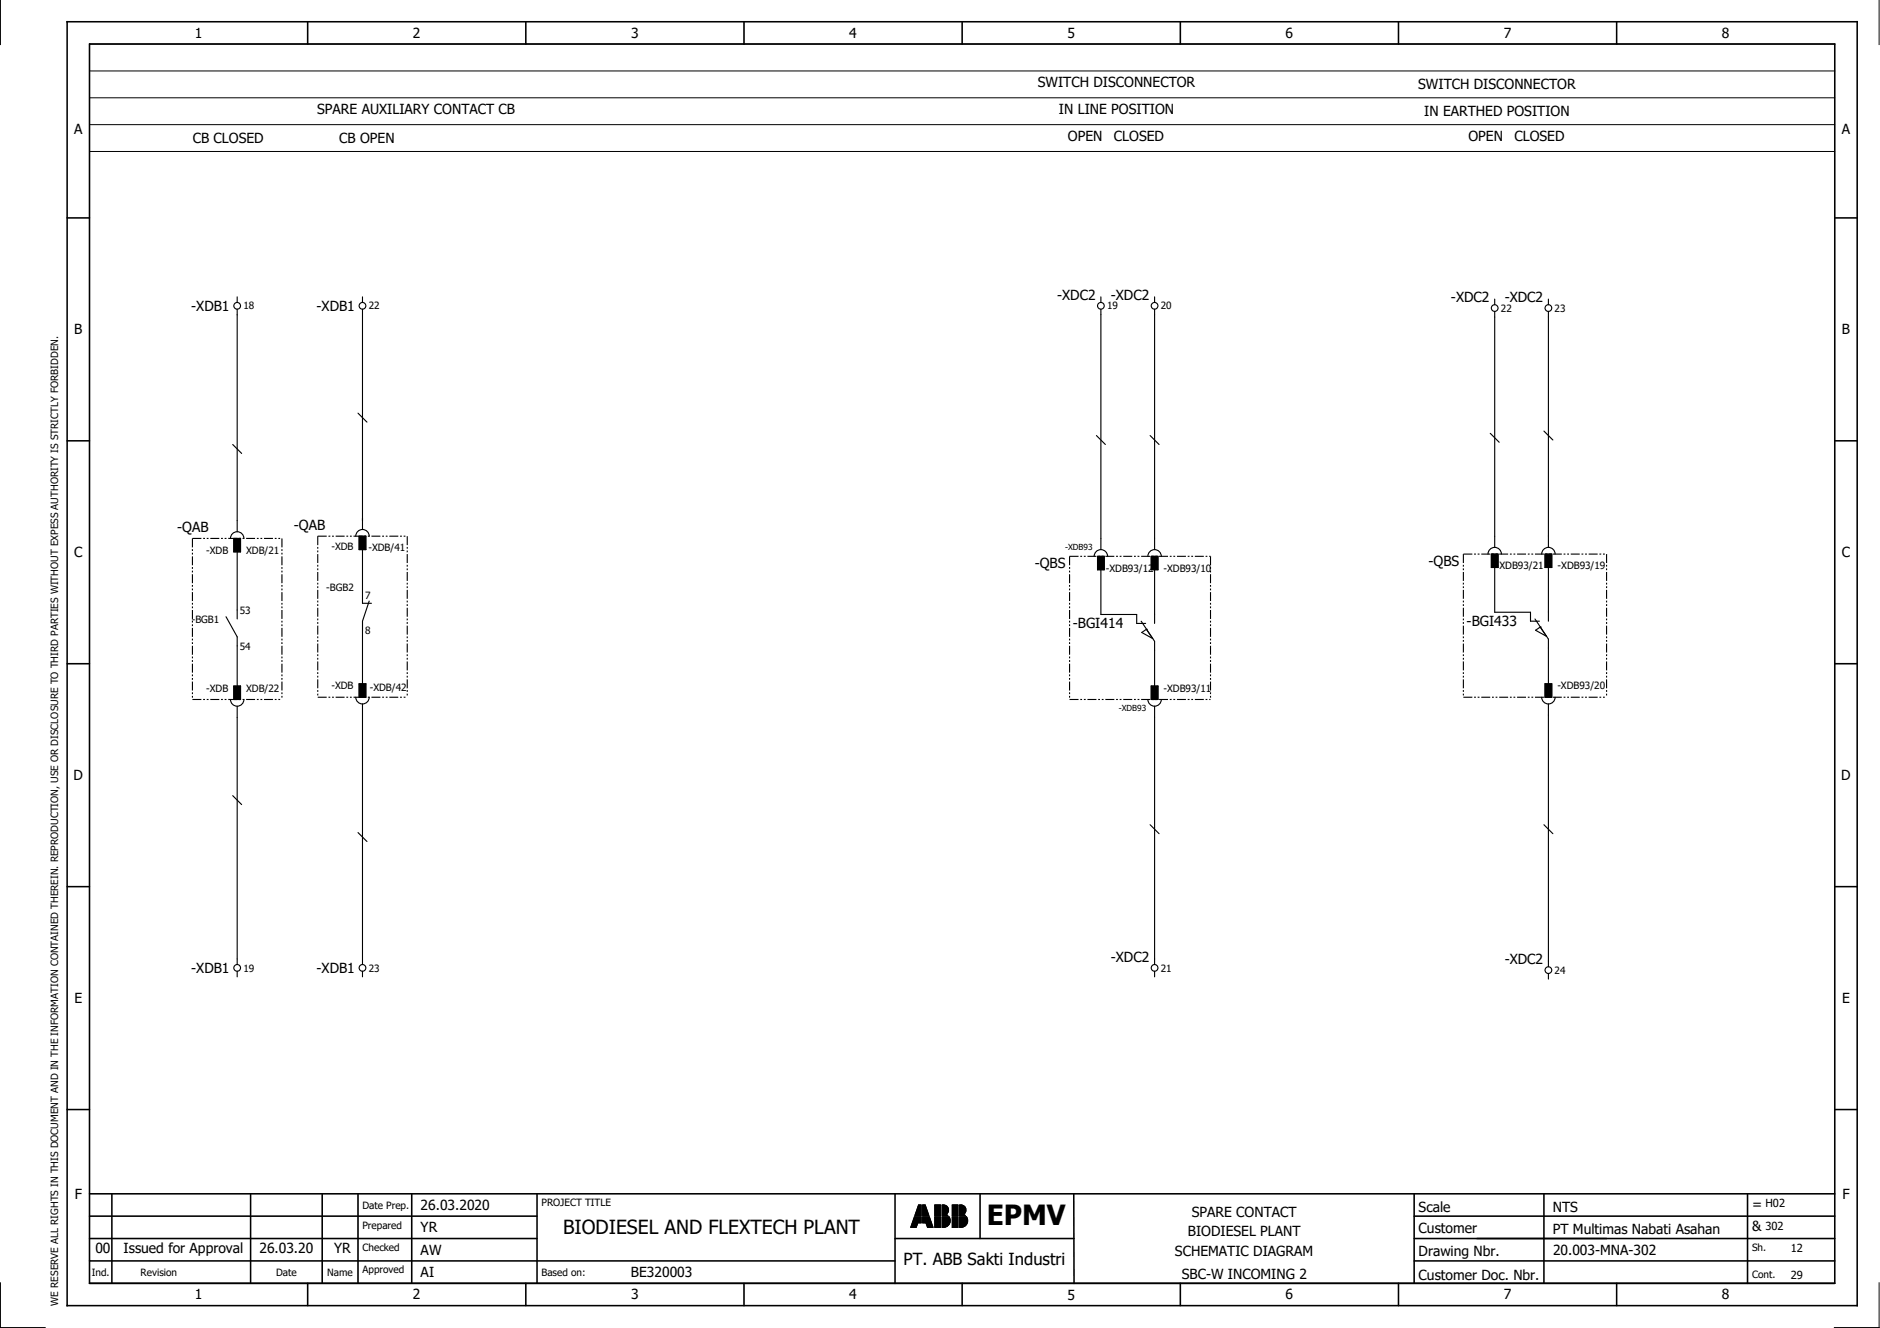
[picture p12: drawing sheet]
<svg xmlns="http://www.w3.org/2000/svg" width="297mm" height="210mm" viewBox="0 0 297 210" stroke-linecap="round" stroke-linejoin="round" font-family="sans-serif">
<g fill="none" stroke="#000" stroke-width=".25">
<path d="M10.6 3.4h282.8v203h-282.8zM14.1 7h275.8v195.8h-275.8zM48.6 3.4v3.6M83.1 3.4v3.6M117.6 3.4v3.6M152 3.4v3.6M186.5 3.4v3.6M221 3.4v3.6M255.4 3.4v3.6M10.6 34.4h3.5M289.9 34.4h3.5M10.6 69.7h3.5"/>
<path d="M289.9 69.7h3.5M10.6 104.9h3.5M289.9 104.9h3.5M10.6 140.1h3.5M289.9 140.1h3.5M10.6 175.4h3.5M289.9 175.4h3.5M14.1 195.8h70.7M14.1 188.7h275.8M14.1 192.2h70.7M14.1 199.3h127.3M17.7 188.7v14.1"/>
<path d="M39.6 188.7v14.1M50.9 188.7v14.1M56.6 188.7v14.1M65.1 188.7v14.1M84.8 188.7v14.1M141.4 195.8h28.3M141.4 188.7v14.2M154.8 188.7v7.1M169.7 188.7v14.2M223.4 195.8h66.5M223.4 188.7v14.1M223.4 192.2h66.5"/>
<path d="M223.4 199.3h66.5M243.9 188.7v14.1M276.1 188.7v14.2M14.1 202.9h275.8M48.6 202.8v3.6M83.1 202.8v3.6M117.6 202.8v3.6M152 202.8v3.6M186.5 202.8v3.6M221 202.8v3.6M255.4 202.8v3.6"/>
</g>
<g fill="none" stroke="#000" stroke-width=".16">
<path d="M.1 0v7M296.9 0v7M14.1 11.2h275.8M14.1 15.5h275.8M14.1 19.7h275.8M14.1 7h275.8M14.1 23.9h275.8M143.9 193.9v.1M144 193.7v.3M144 193.6v.4M144.1 193.4v.6M144.1 193.3v.7"/>
<path d="M144.2 193.1v.9M144.3 193v1M144.3 192.8v1.2M144.4 192.6v1.4M144.4 192.5v1.5M144.5 192.3h1.1v1h-.6l-.2 .7h-.9zM144.5 192.3v1.7M144.6 192v.1M144.6 192.3v1.7M144.6 191.8v.3M144.7 191.7v.4M144.7 192.3v1.7"/>
<path d="M144.8 191.5v.6M144.8 192.3v1.7M144.8 191.4v.7M144.8 192.3v1.6M144.9 191.2v.9M144.9 192.3v1.4M144.9 191.1v1M144.9 192.3v1.3M145 190.9v1.2M145 192.3v1.1M145 190.7v1.4M145 192.3v1"/>
<path d="M145.1 190.6v1.5M145.1 192.3v1M145.1 190.5h.5v1.6h-1.1zM145.1 190.5v1.6M145.2 190.5v1.6M145.2 192.3v1M145.3 190.5v1.6M145.3 192.3v1M145.4 190.5v1.6M145.4 192.3v1M145.5 190.5v1.6M145.5 192.3v1"/>
<path d="M145.8 190.5h.4l.6 1.6h-1zM145.8 192.3h1l.6 1.7h-.9l-.2-.7h-.5zM145.8 190.5v1.6M145.8 192.3v1M145.9 190.5v1.6M145.9 192.3v1M146 190.5v1.6M146 192.3v1M146.1 190.5v1.6M146.1 192.3v1M146.2 190.5v1.6M146.2 192.3v1"/>
<path d="M146.2 190.6v1.5M146.3 190.8v1.3M146.3 192.3v1M146.4 190.9v1.2M146.4 192.3v1.2M146.4 191.1v1M146.4 192.3v1.3M146.5 191.2v.9M146.5 192.3v1.5M146.5 191.4v.7M146.5 192.3v1.6M146.6 191.6v.5"/>
<path d="M146.6 192.3v1.7M146.6 191.7v.4M146.7 191.9v.2M146.7 192.3v1.7M146.7 192v.1M146.8 192.3v1.7M146.8 192.4v1.6M146.9 192.5v1.5M147 192.7v1.3M147 192.8v1.2M147.1 193v1M147.1 193.1v.9"/>
<path d="M147.2 193.3v.7M147.2 193.5v.5M147.3 193.6v.4M147.3 193.8v.2M147.4 193.9v.1M147.7 190.5h.9v1.6h-.9zM147.7 192.3h.9v1.7h-.9zM147.7 190.5v1.6M147.7 192.3v1.7M147.8 190.5v1.6M147.8 192.3v1.7M147.9 190.5v1.6"/>
<path d="M147.9 192.3v1.7M148 190.5v1.6M148 192.3v1.7M148.1 190.5v1.6M148.1 192.3v1.7M148.2 190.5v1.6M148.2 192.3v1.7M148.3 190.5v1.6M148.3 192.3v1.7M148.4 190.5v1.6M148.4 192.3v1.7M148.5 190.5v1.6"/>
<path d="M148.5 192.3v1.7M148.6 190.5v1.6M148.6 192.3v1.7M148.8 190.5a.82 .82 0 0 1 1 .4 .82 .82 0 0 1-.3 1l.3 .2h-1zM148.9 190.5v1.6M148.9 192.3v1.7M149 190.5v1.6M149 192.3v1.7M149.1 190.5v1.6M149.1 192.3v1.7M149.2 190.5v1.6M149.2 192.3v1.7"/>
<path d="M149.3 190.5v1.6M149.3 192.3v1.7M149.4 190.5v1.6M149.4 192.3v1.6M149.5 190.6v1.5M149.5 192.3v1.6M149.6 190.6v1.3M149.6 192v.1M149.6 192.3v1.6M149.6 190.7v1.2M149.7 190.7v1.1M149.7 192v.1"/>
<path d="M149.7 192.3v1.5M149.7 190.8v.9M149.7 192.1h.1M149.8 190.9v.7M149.8 192.3v1.4M149.8 191v.5M149.9 192.3v1.3M150 192.3a1.06 1.06 0 0 1-.9 1.7M150 192.3h-1.2v1.7h.3M150 192.4v1.1M150.1 192.5v.9M150.1 192.7v.5"/>
<path d="M150.4 190.5h1v1.6h-1zM150.4 192.3h1v1.7h-1zM150.5 190.5v1.6M150.5 192.3v1.7M150.6 190.5v1.6M150.6 192.3v1.7M150.7 190.5v1.6M150.7 192.3v1.7M150.8 190.5v1.6M150.8 192.3v1.7M150.9 190.5v1.6M150.9 192.3v1.7"/>
<path d="M151 190.5v1.6M151 192.3v1.7M151.1 190.5v1.6M151.1 192.3v1.7M151.2 190.5v1.6M151.2 192.3v1.7M151.3 190.5v1.6M151.3 192.3v1.7M151.6 190.5a.82 .82 0 0 1 1 .4 .82 .82 0 0 1-.4 1l.3 .2h-.9zM151.7 190.5v1.6M151.7 192.3v1.7M151.8 190.5v1.6"/>
<path d="M151.8 192.3v1.7M151.9 190.5v1.6M151.9 192.3v1.7M152 190.5v1.6M152 192.3v1.7M152.1 190.5v1.6M152.1 192.3v1.7M152.2 190.5v1.6M152.2 192.3v1.6M152.3 190.6v1.5M152.3 192.3v1.6M152.3 190.6v1.3"/>
<path d="M152.3 192v.1M152.4 190.7v1.1M152.4 192v.1M152.4 192.3v1.6M152.4 192.3v1.5M152.5 190.8v.9M152.5 192.1h.1M152.5 192.3v1.5M152.5 190.9v.7M152.5 192.3v1.4M152.6 191v.5M152.6 192.3v1.4"/>
<path d="M152.7 192.3v1.3M152.7 192.3a1.06 1.06 0 0 1-.9 1.7M152.7 192.3h-1.1v1.7h.2M152.8 192.4v1.1M152.8 192.5v.9M152.9 192.7v.5M.1 202.8v7h7M296.9 202.8v7h-7.1"/>
</g>
<g fill="none" stroke="#000" stroke-width=".18">
<path d="M37.5 46.9v.9M37.5 48.9v35.1M57.3 46.9v.9M57.3 48.9v34.8M173.9 46.9v.9M173.9 48.9v38M182.4 46.9v.9M182.4 48.9v38M236.2 47.3v.9M236.2 49.2v37.3M244.6 47.3v.9M244.6 49.2v37.3"/>
<path d="M36.8 70.3l1.4 1.4M56.6 65.3l1.4 1.4M173.2 68.8l1.4 1.5M181.7 68.8l1.4 1.5M235.5 68.5l1.4 1.4M243.9 68.1l1.5 1.4M35.7 97.5l1.8 3.2v7.7M36.4 85.1a1.06 1.06 0 0 1 1.1-1.1 1.06 1.06 0 0 1 1 1.1M36.9 85.1h1.1v2.1h-1.1zM37.5 87.2v10.6M56.2 84.8a1.06 1.06 0 0 1 1.1-1.1 1.06 1.06 0 0 1 1 1.1M56.7 84.8h1.1v2.1h-1.1z"/>
<path d="M57.3 86.9v8.5h1.4M58.3 95l-1 3.2v10.2M172.9 87.9a1.06 1.06 0 0 1 1-1 1.06 1.06 0 0 1 1.1 1M173.4 87.9h1.1v2.2h-1.1zM173.9 90.1v7h5.7v1.4h1.4M180.3 98.2l2.1 3.2v7M180.4 100l.7-.5 1 1.4zM181.1 99.5h.1M181.4 87.9a1.06 1.06 0 0 1 1-1 1.06 1.06 0 0 1 1.1 1M181.9 87.9h1.1v2.2h-1.1zM182.4 90.1v8.4M235.1 87.6a1.06 1.06 0 0 1 1.1-1.1 1.06 1.06 0 0 1 1 1.1"/>
<path d="M235.6 87.6h1.1v2.1h-1.1zM236.2 89.7v7.1h5.6v1.4h1.4M242.5 97.8l2.1 3.2v7.1M242.6 99.6l.7-.5 1 1.5zM243.3 99.1h.1M243.6 87.6a1.06 1.06 0 0 1 1-1.1 1.06 1.06 0 0 1 1.1 1.1M244.1 87.6h1.1v2.1h-1.1zM244.6 89.7v8.5M36.4 110.6a1.06 1.06 0 0 0 1.1 1 1.06 1.06 0 0 0 1-1M36.9 108.4h1.1v2.2h-1.1zM37.5 111.6v40.9M56.2 110.2a1.06 1.06 0 0 0 1.1 1.1 1.06 1.06 0 0 0 1-1.1"/>
<path d="M56.7 108.1h1.1v2.1h-1.1zM57.3 111.3v41.2M181.4 110.6a1.06 1.06 0 0 0 1 1 1.06 1.06 0 0 0 1.1-1M181.9 108.4h1.1v2.2h-1.1zM182.4 111.6v40.9M243.6 110.2a1.06 1.06 0 0 0 1 1.1 1.06 1.06 0 0 0 1.1-1.1M244.1 108.1h1.1v2.1h-1.1zM244.6 111.3v41.5M36.8 125.8l1.4 1.4M56.6 131.6l1.4 1.4M181.7 130.4l1.4 1.4M243.9 130.4l1.5 1.4"/>
<path d="M37.5 153.5v.9M57.3 153.5v.9M182.4 153.5v.9M244.6 153.9v.9"/>
<circle cx="37.5" cy="48.3" r=".53"/>
<circle cx="57.3" cy="48.3" r=".53"/>
<circle cx="173.9" cy="48.3" r=".53"/>
<circle cx="182.4" cy="48.3" r=".53"/>
<circle cx="236.2" cy="48.7" r=".53"/>
<circle cx="244.6" cy="48.7" r=".53"/>
<circle cx="37.5" cy="153" r=".53"/>
<circle cx="57.3" cy="153" r=".53"/>
<circle cx="182.4" cy="153" r=".53"/>
<circle cx="244.6" cy="153.3" r=".53"/>
</g>
<g fill="none" stroke="#000" stroke-width=".18" stroke-dasharray="1.4 .3 .3 .3 .3 .3" stroke-linecap="butt">
<path d="M30.4 85.1h14.1M30.4 85.1v25.5M44.5 85.1v25.5M50.2 84.8h14.1M50.2 84.8v25.4M64.3 84.8v25.4M169 87.9h22.3M169 87.9v22.7M191.3 87.9v22.7M231.2 87.6h22.6M231.2 87.6v22.6M253.8 87.6v22.6"/>
<path d="M30.4 110.6h14.1M50.2 110.2h14.1M169 110.6h22.3M231.2 110.2h22.6"/>
</g>
<path d="M36.9 110.6h1.1M56.7 110.2h1.1M181.9 110.6h1.1M244.1 110.2h1.1" fill="none" stroke="#000" stroke-width=".18" stroke-dasharray="2.3 .3 .2 .3" stroke-linecap="butt"/>
<path d="M36.9 85.1h1.1v2.1h-1.1zM56.7 84.8h1.1v2.1h-1.1zM173.4 87.9h1.1v2.2h-1.1zM181.9 87.9h1.1v2.2h-1.1zM235.6 87.6h1.1v2.1h-1.1zM244.1 87.6h1.1v2.1h-1.1zM36.9 108.4h1.1v2.2h-1.1zM56.7 108.1h1.1v2.1h-1.1zM181.9 108.4h1.1v2.2h-1.1zM244.1 108.1h1.1v2.1h-1.1z" fill="#000" stroke="#000" stroke-width=".16"/>
<text font-size="4.4" x="155.9" y="193.6">EPMV</text>
<text font-size="3.1" x="89" y="195.1">BIODIESEL AND FLEXTECH PLANT</text>
<text font-size="2.6" x="142.8" y="200">PT. ABB Sakti Industri</text>
<g font-size="2.2">
<text x="30.8" y="6">1</text>
<text x="65.2" y="6">2</text>
<text x="99.7" y="6">3</text>
<text x="134.2" y="6">4</text>
<text x="168.7" y="6">5</text>
<text x="203.1" y="6">6</text>
<text x="237.6" y="6">7</text>
<text x="272.1" y="6">8</text>
<text x="164" y="13.8">SWITCH DISCONNECTOR</text>
<text x="224.1" y="14.1">SWITCH DISCONNECTOR</text>
<text x="11.7" y="21.2">A</text>
<text x="30.5" y="22.6">CB CLOSED</text>
<text x="50.1" y="18">SPARE AUXILIARY CONTACT CB</text>
<text x="53.6" y="22.6">CB OPEN</text>
<text x="167.3" y="18">IN LINE POSITION</text>
<text x="168.7" y="22.3">OPEN</text>
<text x="176" y="22.3">CLOSED</text>
<text x="225" y="18.4">IN EARTHED POSITION</text>
<text x="232" y="22.3">OPEN</text>
<text x="239.3" y="22.3">CLOSED</text>
<text x="291" y="21.2">A</text>
<text x="167" y="47.4">-XDC2</text>
<text x="175.5" y="47.4">-XDC2</text>
<text x="229.3" y="47.7">-XDC2</text>
<text x="237.7" y="47.7">-XDC2</text>
<text x="11.7" y="52.9">B</text>
<text x="30.2" y="49.1">-XDB1</text>
<text x="50" y="49.1">-XDB1</text>
<text x="291" y="52.9">B</text>
<text x="46.4" y="83.7">-QAB</text>
<text x="11.7" y="88.1">C</text>
<text x="28" y="84.1">-QAB</text>
<text x="163.5" y="89.8">-QBS</text>
<text x="225.7" y="89.4">-QBS</text>
<text x="291" y="88.1">C</text>
<text x="169.5" y="99.3">-BGI414</text>
<text x="231.7" y="99">-BGI433</text>
<text x="11.6" y="123.3">D</text>
<text x="290.9" y="123.3">D</text>
<text x="30.2" y="153.8">-XDB1</text>
<text x="50" y="153.8">-XDB1</text>
<text x="175.5" y="152">-XDC2</text>
<text x="237.7" y="152.4">-XDC2</text>
<text x="11.8" y="158.6">E</text>
<text x="291.1" y="158.6">E</text>
<text x="11.8" y="189.5">F</text>
<text x="66.5" y="191.2">26.03.2020</text>
<text x="224.1" y="191.5">Scale</text>
<text x="245.4" y="191.5">NTS</text>
<text x="276.8" y="191.1">=</text>
<text x="291.1" y="189.5">F</text>
<text x="15.1" y="198">00</text>
<text x="19.5" y="198">Issued for Approval</text>
<text x="41" y="198">26.03.20</text>
<text x="52.8" y="198">YR</text>
<text x="66.5" y="194.8">YR</text>
<text x="187.7" y="195.4">BIODIESEL PLANT</text>
<text x="188.3" y="192.3">SPARE CONTACT</text>
<text x="224.1" y="194.9">Customer</text>
<text x="245.4" y="195">PT Multimas Nabati Asahan</text>
<text x="276.8" y="194.6">&amp;</text>
<text x="66.5" y="198.3">AW</text>
<text x="66.5" y="201.8">AI</text>
<text x="99.7" y="201.8">BE320003</text>
<text x="185.6" y="198.6">SCHEMATIC DIAGRAM</text>
<text x="186.7" y="202.1">SBC-W INCOMING 2</text>
<text x="224.1" y="198.6">Drawing Nbr.</text>
<text x="224.1" y="202.3">Customer Doc. Nbr.</text>
<text x="245.4" y="198.3">20.003-MNA-302</text>
<text x="30.8" y="205.4">1</text>
<text x="65.2" y="205.4">2</text>
<text x="99.7" y="205.4">3</text>
<text x="134.2" y="205.4">4</text>
<text x="168.7" y="205.4">5</text>
<text x="203.1" y="205.4">6</text>
<text x="237.6" y="205.4">7</text>
<text x="272.1" y="205.4">8</text>
</g>
<g font-size="1.8">
<text x="278.9" y="190.8">H02</text>
<text x="278.9" y="194.3">302</text>
<text x="282.9" y="197.9">12</text>
<text x="282.9" y="202.1">29</text>
</g>
<g font-size="1.6">
<text x="38.5" y="48.9">18</text>
<text x="58.3" y="48.9">22</text>
<text x="174.9" y="48.9">19</text>
<text x="183.4" y="48.9">20</text>
<text x="237.2" y="49.3">22</text>
<text x="245.6" y="49.3">23</text>
<text x="32.6" y="87.6">-XDB</text>
<text x="38.9" y="87.6">XDB/21</text>
<text x="52.4" y="86.9">-XDB</text>
<text x="58.2" y="87.1">-XDB/41</text>
<text x="236.3" y="89.9">-XDB93/21</text>
<text x="246.1" y="90">-XDB93/19</text>
<text x="51.5" y="93.4">-BGB2</text>
<text x="57.7" y="94.6">7</text>
<text x="174.7" y="90.5">-XDB93/12</text>
<text x="183.8" y="90.4">-XDB93/10</text>
<text x="30.3" y="98.4">-BGB1</text>
<text x="37.9" y="97.1">53</text>
<text x="57.7" y="100.2">8</text>
<text x="37.9" y="102.7">54</text>
<text x="32.6" y="109.3">-XDB</text>
<text x="38.9" y="109.3">XDB/22</text>
<text x="52.4" y="109">-XDB</text>
<text x="58.4" y="109.2">-XDB/42</text>
<text x="183.8" y="109.3">-XDB93/11</text>
<text x="246.1" y="109">-XDB93/20</text>
<text x="38.5" y="153.6">19</text>
<text x="58.3" y="153.6">23</text>
<text x="183.4" y="153.6">21</text>
<text x="245.6" y="153.9">24</text>
<text x="57.3" y="191">Date Prep.</text>
<text x="85.6" y="190.6">PROJECT TITLE</text>
<text x="57.3" y="194.2">Prepared</text>
<text x="57.3" y="197.8">Checked</text>
<text x="276.8" y="197.7">Sh.</text>
<text x="14.5" y="201.6">Ind.</text>
<text x="22.2" y="201.6">Revision</text>
<text x="43.6" y="201.6">Date</text>
<text x="51.7" y="201.6">Name</text>
<text x="57.3" y="201.3">Approved</text>
<text x="85.6" y="201.6">Based on:</text>
<text x="276.8" y="201.9">Cont.</text>
<text x="9.2" y="206.4" transform="rotate(-90 9.2 206.4)">WE RESERVE ALL RIGHTS IN THIS DOCUMENT AND IN THE INFORMATION CONTAINED THEREIN. REPRODUCTION, USE OR DISCLOSURE TO THIRD PARTIES WITHOUT EXPESS AUTHORITY IS STRICTLY FORBIDDEN.</text>
</g>
<g font-size="1.3">
<text x="168.3" y="87">-XDB93</text>
<text x="176.8" y="112.4">-XDB93</text>
</g>
</svg>
